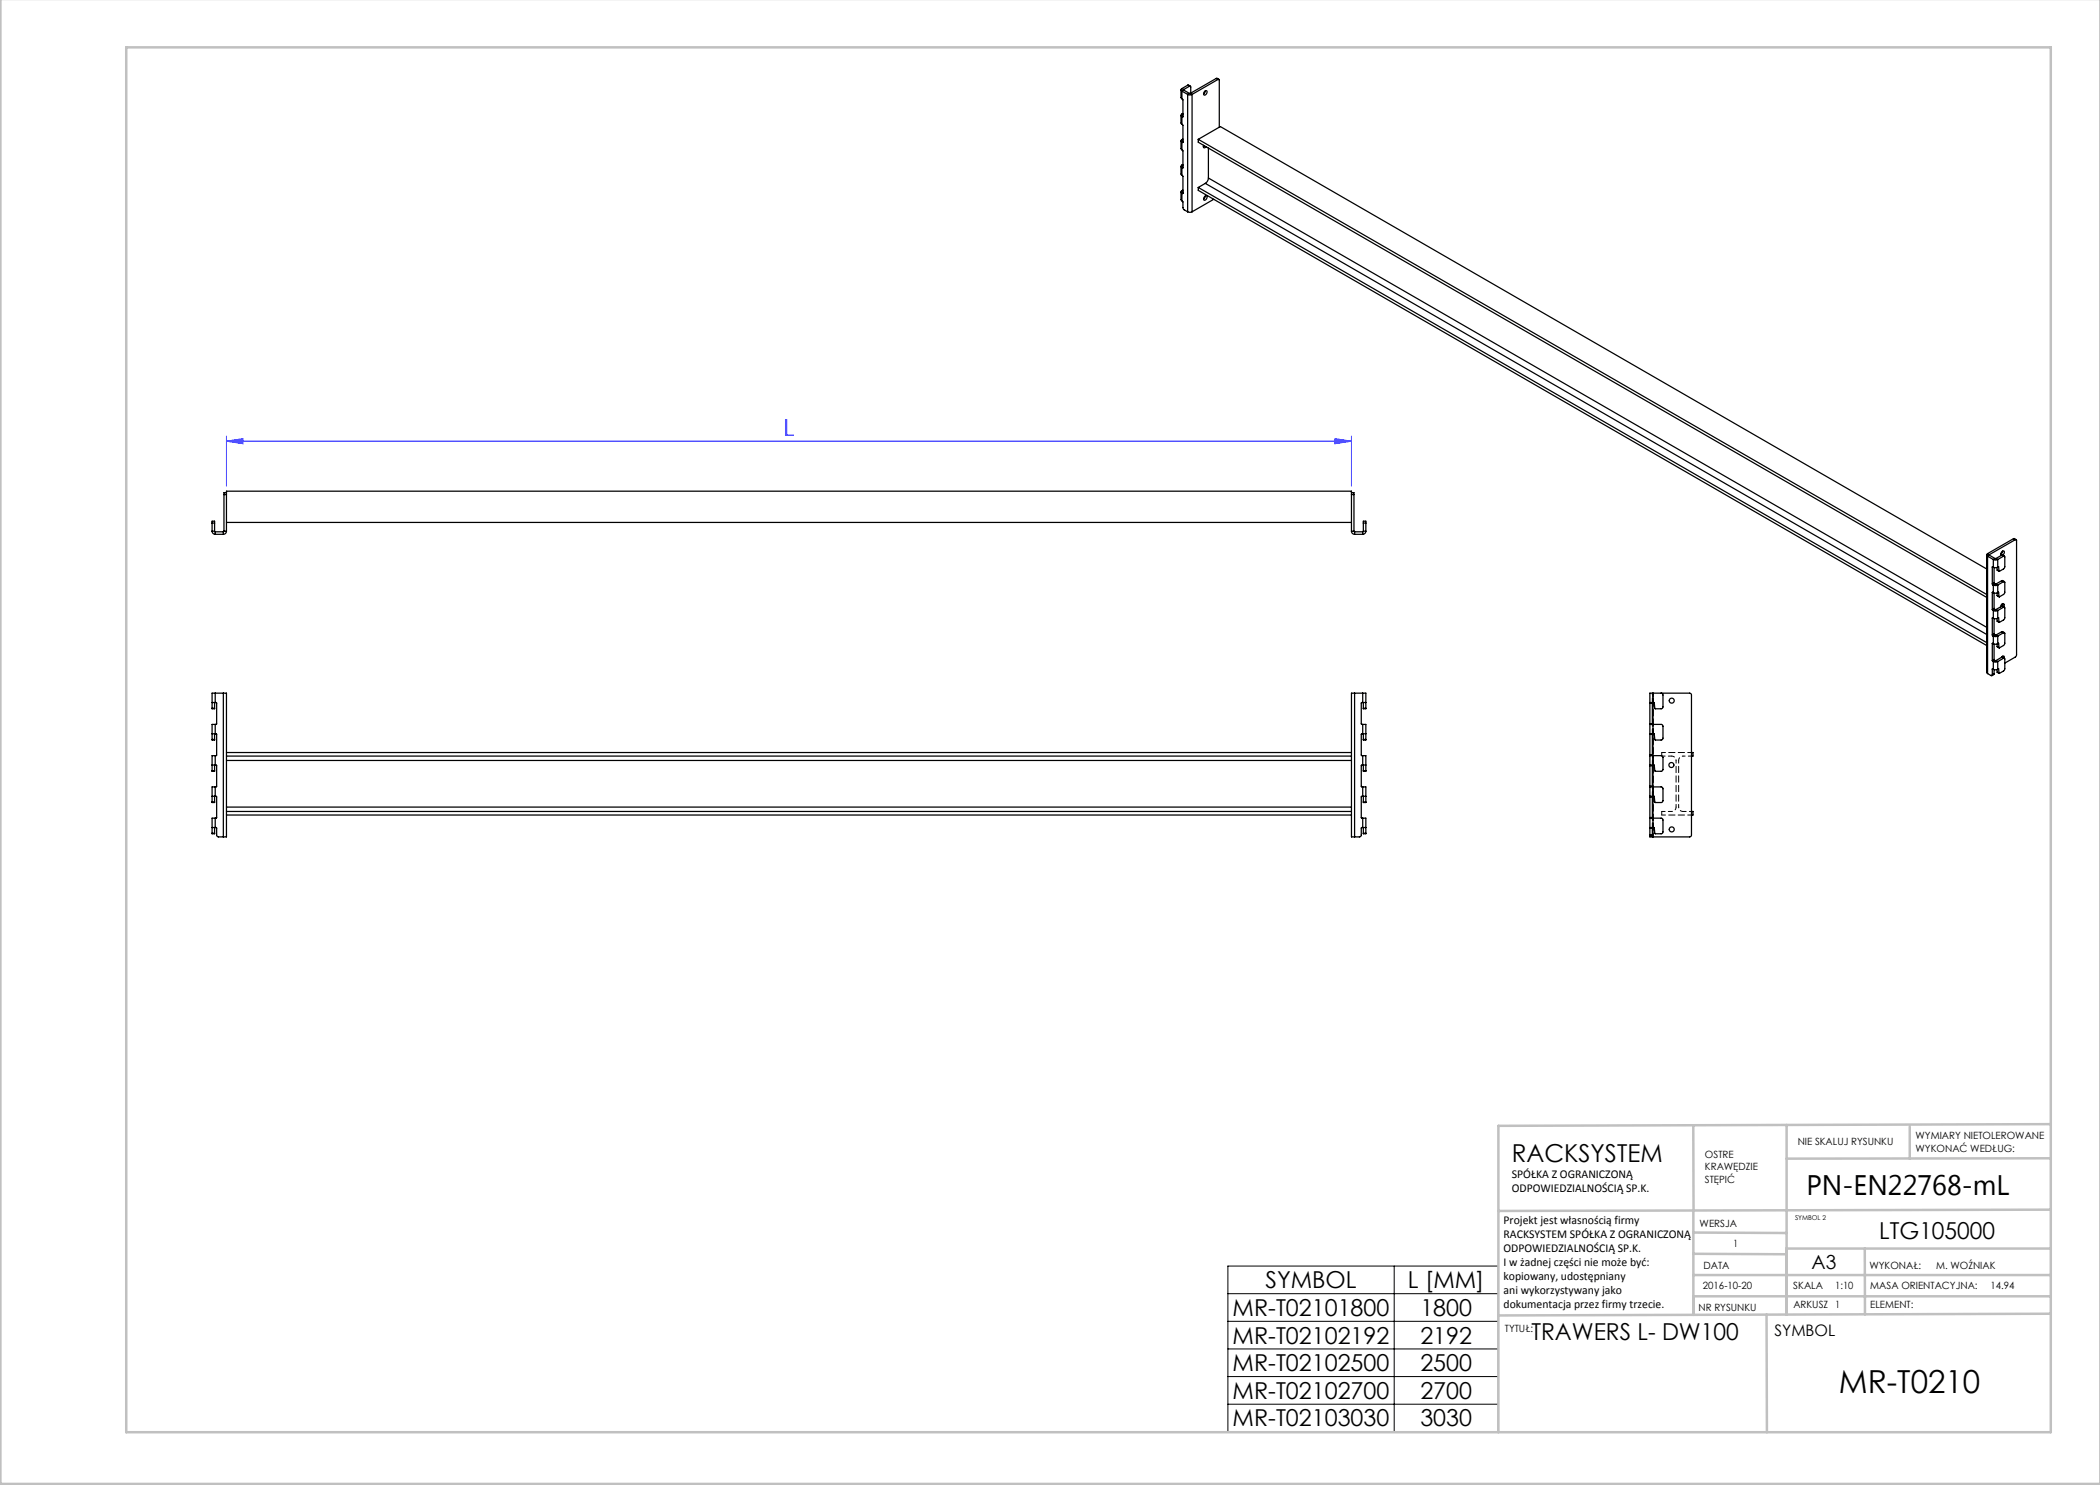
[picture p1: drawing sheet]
<svg xmlns="http://www.w3.org/2000/svg" width="420mm" height="297mm" viewBox="0 0 420 297" stroke-linecap="round" stroke-linejoin="round" font-family="sans-serif">
<path d="M45.3 88.2l3.3-.5v1zM45.3 87.2v10M45.3 88.2h225M267 87.7l3.3 .5-3.3 .5zM270.3 87.2v10" fill="none" stroke="#00f" stroke-width=".2"/>
<path d="M245.6 253.2h54.1v33.2h-54.1zM245.6 258.7h54.1M278.8 253.2v33.2M245.6 264.3h54.1M245.6 269.8h54.1M245.6 275.3h54.1M245.6 280.8h54.1" fill="none" stroke="#000" stroke-width=".2"/>
<g fill="none" stroke="#c0c0c0" stroke-width=".5">
<path d="M.1 -.1v296.9h419.9M25.2 9.5h385v276.9h-385zM338.7 225.2v16.9M357.3 225v37.9M382 225.4v6.3M410.1 224.8l-110.4 .4v61.2M410.1 231.7h-52.8M338.7 259.3h71.5M338.7 255h71.5M338.7 250.8l18.6 .1M338.7 246.5l18.6 .1M338.7 242.1v20.9"/>
<path d="M373 249.7v13.2M410.1 241.9l-110.4 .3M410.2 249.7h-52.9v13.2M353.3 262.9l.1 23.5M410.2 262.7l-110.5 .4"/>
</g>
<path d="M45.3 88.2l3.3-.5v1zM267 87.7l3.3 .5-3.3 .5z" fill="#00f"/>
<g fill="none" stroke="#000" stroke-width=".25">
<path d="M236.2 18v1.5l.2 .3M236.4 19.8l.2 .2v3.3M236.4 17.7a.27 .27 0 0 0-.2 .3 .27 .27 0 0 0 .2 .2M236.4 17.7l.3 .2M236.4 18.2l1.1 .7M236.4 18.2v1.6M236.7 17.9v.1M236.7 18l-.3 .2M236.7 18l1.2 .7M237.5 17l.6 .2M237.5 17l-1.1 .7M237.5 17l.4 .3"/>
<path d="M237.5 18.9l.5 .1 .4-.1M237.5 18.9v23.5M237.9 17.3h.2v1.3M237.9 17.3l-1.2 .6M237.9 18.7h.2M237.9 18.7l-.4 .2M238.1 18.7l.3 .2M238.4 18.9v23.5M240.9 18.3a.27 .27 0 0 1 .4-.1 .27 .27 0 0 1 .1 .4 .35 .35 0 0 1-.3 .4 .35 .35 0 0 1-.4-.2zM241.1 18.2l-.4 .6M243.2 15.7l.6 .2M243.2 15.7l-5.1 3"/>
<path d="M243.2 15.7l.4 .2M243.6 15.9h.2l.1 .1v9.4M243.6 15.9l-5.2 3M236.2 23.1v1.5l.2 .3M236.2 28.2v1.5l.2 .3M236.2 33.3v1.5l.2 .3M236.2 38.4v1.5l.2 .3M236.4 35.1l.2 .2v3.3M236.4 30l.2 .2v3.3M236.4 24.9l.2 .2v3.3M236.4 22.8a.27 .27 0 0 0-.2 .3 .27 .27 0 0 0 .2 .2M236.4 27.9a.27 .27 0 0 0-.2 .3 .27 .27 0 0 0 .2 .2"/>
<path d="M236.4 33a.27 .27 0 0 0-.2 .3 .27 .27 0 0 0 .2 .2M236.4 38.1a.27 .27 0 0 0-.2 .3 .27 .27 0 0 0 .2 .2M236.4 22.8l.2 .1M236.4 27.9l.2 .1M236.4 33l.2 .1M236.4 38.1l.2 .1M236.4 23.3v1.6M236.4 28.4v1.6M236.4 33.5v1.6M236.4 38.6v1.6M236.4 38.6l.1 .1M236.4 33.5l.1 .1"/>
<path d="M236.4 28.4l.1 .1M236.4 23.3l.1 .1M236.6 38.6l-.1 .1M236.6 33.5l-.1 .1M236.6 28.4l-.1 .1M236.6 23.3l-.1 .1M236.6 22.7l-.2 .1M236.6 27.8l-.2 .1M236.6 32.9l-.2 .1M236.6 38l-.2 .1M236.6 23.2l-.2 .1M236.6 28.3l-.2 .1"/>
<path d="M236.6 33.4l-.2 .1M236.6 38.5l-.2 .1M239.7 27.9l157.6 91M239.7 27.9v.5l157.6 91.1M239.7 37.5v.6l157.6 91M239.7 27.9l4.4-2.6 153.2 88.5M239.7 37.5l157.6 91M240.7 29.1a.3 .3 0 0 0 .1 .5 .3 .3 0 0 0 .4-.3M240.9 29.1l-.2 .2M240.9 39.3a.27 .27 0 0 1 .4-.1 .27 .27 0 0 1 .1 .4 .35 .35 0 0 1-.3 .4 .35 .35 0 0 1-.4-.2zM241.1 36.7l-1.4 .8M241.1 36.7l156.2 90.2"/>
<path d="M241.1 39.2l-.4 .6M241.7 35.6l-.2 .6-.4 .5M241.7 29.6v6M241.7 35.6l155.6 89.9M242.7 39.9l-4.3 2.5M236.4 40.2l.2 .2 .1 1.4 .8 .6M237.5 42.4l.5 .1 .4-.1M44.8 98.9h.5M44.8 98.9v7.3M45.3 98.5h-.5v.4M45.3 98.5v.4M45.3 98.5v-.3h225v.3"/>
<path d="M45.3 98.9v7.3M270.3 98.5h.5v.4M270.3 98.5v.4M270.3 98.9v7.3M270.3 98.9h.5M270.8 98.9v7.3M42.4 104.6v-.4h.5v.4M42.4 106.2a.63 .63 0 0 0 .6 .7M42.4 104.6v1.6M42.4 106.2h.5M42.4 104.6h.5M42.9 106.2l.1 .2"/>
<path d="M42.9 104.6v1.6M43 106.4v.5M43 106.9h1.7M43 106.4h1.7M44.7 106.4v.5M44.8 106.2l-.1 .2M44.8 106.2h.5M45.3 106.2a.63 .63 0 0 1-.6 .7M45.3 104.5h225M270.3 106.2a.63 .63 0 0 0 .6 .7M270.3 106.2h.5M270.8 106.2l.1 .2"/>
<path d="M270.9 106.4v.5M270.9 106.9h1.6M270.9 106.4h1.6M272.5 106.4v.5M272.7 104.6v-.4h.5v.4M272.7 106.2l-.2 .2M272.7 104.6v1.6M272.7 106.2h.5M272.7 104.6h.5M273.2 106.2a.63 .63 0 0 1-.7 .7M273.2 104.6v1.6M397.3 111v23.5l.2 .2"/>
<path d="M397.5 110.7a.27 .27 0 0 0-.2 .3 .27 .27 0 0 0 .2 .2M397.5 110.7l.4 .2M397.5 111.2l1.2 .7M397.5 111.2v23.5M397.9 110.9v.1M397.9 111l-.4 .2M397.9 111l1.1 .7M398.5 116.8v.1M398.5 113.4v3.4M398.5 118.5v3.4M398.5 113.4h.1M398.5 118.5h.1"/>
<path d="M398.5 113.4h.2M398.5 116.9l.2 .1M398.5 118.5h.2M398.7 111.9l.4 .1 .4-.1M398.7 113.4l.4 .1 .4-.1M398.7 117l.4 .1 .4-.1M398.7 118.5l.4 .1 .4-.1M398.7 111.9v1.5M398.7 117v1.5M398.8 116.6l.1 .1M398.8 116.6l-.3 .2M398.8 113.5v3.1"/>
<path d="M398.8 118.6v3.1M398.9 116.7l-.4 .2M398.9 116.7l.1 .1M399 111.7h.2M399 116.8h.2M399 111.7l-.3 .2M399 116.8l-.3 .2M399.2 111.7l.3 .2M399.2 116.8l.3 .2M399.4 113.5v.5M399.4 118.6v.5M399.4 114l.4 .3"/>
<path d="M399.4 119.1l.4 .3M399.4 114l.4 .2M399.4 119.1l.4 .2M399.5 111.9v1.5M399.5 117v1.5M399.5 113.4l.2-.1 .1 .9M399.5 118.5l.2-.1 .1 .9M400.2 110.8a.43 .43 0 0 1 .1-.5 .43 .43 0 0 1 .6 .1l-.4 .6M400.2 110.8l.1 .3M400.3 116.1l.6 .2M400.3 111l.4 .2M400.3 111l-1.1 .7"/>
<path d="M400.3 116.1l.4 .2M400.3 116.1l-1.1 .7M400.5 110.2l-.3 .6M400.5 111h-.2M400.5 111l.4 .2M400.7 111.2l.3 .1-.1 2.2-.2 .3-.9 .4M400.7 116.3l.3 .1-.1 2.2-.2 .3-.9 .4M400.7 111.2l-1.2 .7M400.7 116.3l-1.2 .7M402.7 107.7l.5 .2M402.7 107.7l-5.2 3M402.7 107.7l.3 .2"/>
<path d="M403 107.9h.2l.1 .2v22.9l-.3 .4-2 1.2M403 107.9l-5.1 3M43 138.6h-.6v3M43 138.6h1.7M43 138.6v1.9M44.7 138.6h.6v28.8h-.6M44.7 138.6v28.8M270.9 138.6h-.6v28.8h.6M270.9 138.6v28.8M270.9 138.6h1.6M272.5 138.6h.7v3M272.5 138.6v1.9"/>
<path d="M330.6 138.6h-.6v1.9M330.6 138.6h7.3l.3 .1 .1 .3v28.1l-.4 .3h-7.3M330.6 138.6v28.8M332.2 138.6l.3 .1 .1 .3-.1 2.6-1.5 .1-.2-1.2h-.8M397.5 134.7l.7 .4 .3-.1M398.5 121.9v.1M398.5 127v.1M398.5 132.1v.2M398.5 123.6v3.4M398.5 128.7v3.4M398.5 133.8v1.2M398.5 123.6h.1"/>
<path d="M398.5 128.7h.1M398.5 133.8h.1M398.5 122l.2 .1M398.5 123.6h.2M398.5 127.1l.2 .1M398.5 128.7h.2M398.5 132.3h.2M398.5 133.8h.2M398.7 122.1l.4 .1 .4-.1M398.7 123.6l.4 .1 .4-.1M398.7 127.2l.4 .1 .4-.1M398.7 128.7l.4 .2 .4-.2"/>
<path d="M398.7 132.3l.4 .1 .4-.1M398.7 133.8l.4 .2 .4-.2M398.7 122.1v1.5M398.7 127.2v1.5M398.7 132.3v1.5M398.8 121.7l.1 .1M398.8 126.8l.1 .1M398.8 131.9l.1 .1M398.8 134.8l-.4 .3M398.8 123.7v3.1M398.8 128.8v3.1M398.8 133.9v.9"/>
<path d="M398.8 121.7l-.3 .2M398.8 126.8l-.3 .2M398.8 131.9l-.3 .2M398.8 134.8l-.3 .2M398.9 121.8l-.4 .2M398.9 121.8l.1 .1M398.9 126.9l-.4 .2M398.9 126.9l.1 .1M398.9 132l-.4 .3M398.9 132l.1 .1M399 121.9h.2M399 127h.2"/>
<path d="M399 132.1h.2M399 121.9l-.3 .2M399 127l-.3 .2M399 132.1l-.3 .2M399.2 121.9l.3 .2M399.2 127l.3 .2M399.2 132.1l.3 .2M399.4 123.7v.5M399.4 128.8v.5M399.4 133.9v.5M399.4 124.2l.1 .1M399.4 129.3l.4 .3"/>
<path d="M399.4 124.2l.4 .3M399.4 134.4l.4 .3M399.4 129.3l.4 .2M399.5 134.5h.1M399.5 122.1v1.5M399.5 127.2v1.5M399.5 132.3v1.5M399.5 128.7l.2-.1 .1 .9M400.3 131.5a.3 .3 0 0 1 .4-.3 .3 .3 0 0 1 .1 .4M400.3 121.2l.6 .2M400.3 126.3l.6 .2M400.3 131.5l.6 .1"/>
<path d="M400.3 121.2l.4 .2M400.3 121.2l-1.1 .7M400.3 126.3l.4 .3M400.3 126.3l-1.1 .7M400.3 131.5l.4 .2M400.3 131.5l-1.1 .6M400.5 120.8l-.4 .6M400.5 131.2v.2M400.7 121.4h.2l.1 .2-.1 2.2-1.1 .7-.1-1-.2 .1M400.7 126.6h.3l-.1 2.2-.2 .3-.9 .4M400.7 131.7l.2-.1 .1 .2-.1 2.2-1.1 .7-.1-1-.2 .1M400.7 121.4l-1.2 .7"/>
<path d="M400.7 126.6l-1.2 .6M400.7 131.7l-1.2 .6M400.7 121.3a.34 .34 0 0 0 0-.6 .34 .34 0 0 0-.5 .3l-.1 .4M42.4 153h.6M42.4 140.5h.6M42.4 159.3h.6M42.4 146.8h.6M42.4 147.9v.1h.5v-.1M42.4 141.6v.2h.5v-.2M42.4 154.1v.2h.5v-.2M42.4 141.6h.5M42.4 147.9h.5"/>
<path d="M42.4 154.1h.5M42.9 140.5v1.1M42.9 146.8v1.1M42.9 153v1.1M42.9 159.3v1.1M43 159.3l.3 .1v4.1l-.3 .1M43 153l.3 .1v4.2l-.3 .1M43 146.8l.3 .1v4.1l-.3 .1M43 140.5l.3 .1v4.2l-.3 .1M43 151.1h-.6v3M43 157.4h-.6v3M43 144.9h-.6v3"/>
<path d="M43 144.9v1.9M43 151.1v1.9M43 157.4v1.9M45.3 151.2h225M45.3 150.5h225M45.3 152.1h225M272.5 140.5l-.2 .1v4.2l.2 .1M272.5 146.8l-.2 .1v4.1l.2 .1M272.5 153l-.2 .1v4.2l.2 .1M272.5 159.3l-.2 .1v4.1l.2 .1M272.5 140.5h.7M272.5 146.8h.7"/>
<path d="M272.5 144.9h.7v3M272.5 153h.7M272.5 151.1h.7v3M272.5 157.4h.7v3M272.5 159.3h.7M272.5 144.9v1.9M272.5 151.1v1.9M272.5 157.4v1.9M272.7 141.6v.2h.5v-.2M272.7 147.9v.1h.5v-.1M272.7 154.1v.2h.5v-.2M272.7 141.6h.5"/>
<path d="M272.7 140.5v1.1M272.7 146.8v1.1M272.7 153v1.1M272.7 159.3v1.1M272.7 147.9h.5M272.7 154.1h.5M330 151.1l2.5 .1 .1 .3v2.5l-.3 .2h-1.3l-.2-1.2h-.8M330 144.9l2.5 .1 .1 .3v2.5l-.3 .2h-1.3l-.2-1.2h-.8M330 157.4l2.5 .1 .1 .3v2.5l-.3 .2h-1.3l-.2-1.2h-.8M330 146.8v.1M330 153v.1M330 140.5v.1"/>
<path d="M330 144.8v.1M330 151v.1M330 157.3v.1M330 159.3v.1M330 140.6v4.2M330 144.9v1.9M330 146.9v4.1M330 151.1v1.9M330 153.1v4.2M330 157.4v1.9M330 159.4v4.1M330 146.9h.5"/>
<path d="M330 153.1h.5M330 140.6h.5M330 144.8h.5M330 151h.5M330 157.3h.5M330 159.4h.5M330.5 146.8v.1M330.5 153v.1M330.5 140.5v.1M330.5 144.8v.1M330.5 151v.1M330.5 157.3v.1"/>
<path d="M330.5 159.3v.1M330.5 140.6v4.2M330.5 146.9v4.1M330.5 153.1v4.2M330.5 159.4v4.1M338.3 150.5h.3v.7h-.3M42.4 165.5h.6M42.4 160.4v.1h.5v-.1M42.4 166.6v.2h.5v-.2M42.4 160.4h.5M42.4 166.6h.5M42.9 165.5v1.1"/>
<path d="M43 165.5l.3 .1 .1 1.7 1.3 .1M43 163.6h-.6v3M43 163.6v1.9M45.3 162.3h225M45.3 163h225M45.3 161.4h225M272.5 165.5l-.2 .1-.2 1.7-1.2 .1M272.5 165.5h.7M272.5 163.6h.7v3M272.5 163.6v1.9M272.7 160.4v.1h.5v-.1M272.7 166.6v.2h.5v-.2"/>
<path d="M272.7 165.5v1.1M272.7 160.4h.5M272.7 166.6h.5M330 163.6l2.5 .1 .1 .3v2.5l-.3 .2h-1.3l-.2-1.2h-.8M330 165.5v.1M330 163.5v.1M330 167v.4h.5M330 163.6v1.9M330 165.6v1.4M330 165.6h.5M330 163.5h.5M330 167h.5"/>
<path d="M330.5 165.5v.1M330.5 163.5v.1M330.5 167v.4M330.5 167.4h.1M330.5 165.6v1.4M338.3 162.3h.3v.7h-.3"/>
<circle cx="334.3" cy="153" r=".5"/>
<circle cx="334.3" cy="140.1" r=".5"/>
<circle cx="334.3" cy="165.9" r=".5"/>
</g>
<path d="M336.6 151.2h1.7M338.3 162.3h-1.7" fill="none" stroke="#000" stroke-width=".2" stroke-dasharray="1.3 .6" stroke-dashoffset=".8"/>
<path d="M334.3 151.2a.87 .87 0 0 1 .9 .9M335.2 152.1v9.3M335.7 152.1a.88 .88 0 0 1 .9-.9M335.2 161.4a.88 .88 0 0 1-.9 .9M335.7 161.4v-9.3M336.6 162.3a.87 .87 0 0 1-.9-.9" fill="none" stroke="#000" stroke-width=".2" stroke-dasharray="1.3 .6" stroke-dashoffset=".7"/>
<path d="M330.6 138.6v28.8M338.3 150.5h-6M332.3 163h6" fill="none" stroke="#000" stroke-width=".2" stroke-dasharray="1.3 .6" stroke-dashoffset=".5"/>
<path d="M332.3 150.5v.7M332.3 162.3v.7" fill="none" stroke="#000" stroke-width=".2" stroke-dasharray="1.3 .6" stroke-dashoffset=".4"/>
<path d="M332.3 151.2h2M334.3 162.3h-2" fill="none" stroke="#000" stroke-width=".2" stroke-dasharray="1.3 .6" stroke-dashoffset=".6"/>
<path d="M330.5 138.6v1.9M330.6 138.6v1.9M330.5 151.1v1.9M330.5 157.4v1.9M330.5 144.9v1.9M330.6 151.1v1.9M330.6 157.4v1.9M330.6 144.9v1.9M330.5 163.6v1.9M330.6 163.6v1.9" fill="none" stroke="#000" stroke-width=".2" stroke-dasharray="1.3 .6" stroke-dashoffset=".9"/>
<path d="M330 157.3h.5M330 151h.5M330 144.8h.5M330.5 159.4h-.5M330.5 153.1h-.5M330.5 146.9h-.5M330.5 140.6h-.5M330 167h.5M330 163.5h.5M330.5 165.6h-.5" fill="none" stroke="#000" stroke-width=".2" stroke-dasharray="1.3 .6"/>
<text font-size="6.3" x="367.8" y="278.5">MR-T0210</text>
<text font-size="5.6" x="361.3" y="239.1">PN-EN22768-mL</text>
<text font-size="4.9" x="302.4" y="232.4">RACKSYSTEM</text>
<text font-size="4.7" fill="#00f" x="156.7" y="87.2">L</text>
<g font-size="4.7">
<text x="375.8" y="247.8">LTG105000</text>
<text x="253.1" y="257.7">SYMBOL</text>
<text x="281.6" y="257.7">L [MM]</text>
<text x="246.5" y="263.2">MR-T02101800</text>
<text x="284.1" y="263.2">1800</text>
<text x="246.5" y="268.7">MR-T02102192</text>
<text x="284.1" y="268.7">2192</text>
<text x="306.3" y="268.1">TRAWERS L- DW100</text>
<text x="246.5" y="274.2">MR-T02102500</text>
<text x="284.1" y="274.2">2500</text>
<text x="246.5" y="279.8">MR-T02102700</text>
<text x="284.1" y="279.8">2700</text>
<text x="246.5" y="285.3">MR-T02103030</text>
<text x="284.1" y="285.3">3030</text>
</g>
<text font-size="3.9" x="362.3" y="253.8">A3</text>
<text font-size="3.2" x="354.9" y="267.2">SYMBOL</text>
<g font-size="2.4">
<text x="302.4" y="235.6">SPÓŁKA Z OGRANICZONĄ</text>
<text x="302.4" y="238.4">ODPOWIEDZIALNOŚCIĄ SP.K.</text>
<text x="300.7" y="244.7">Projekt jest własnością firmy</text>
<text x="300.7" y="247.5">RACKSYSTEM SPÓŁKA Z OGRANICZONĄ</text>
<text x="300.7" y="250.3">ODPOWIEDZIALNOŚCIĄ SP.K.</text>
<text x="300.7" y="253.1">I w żadnej części nie może być:</text>
<text x="300.7" y="256">kopiowany, udostępniany</text>
<text x="300.7" y="258.8">ani wykorzystywany jako</text>
<text x="300.7" y="261.6">dokumentacja przez firmy trzecie.</text>
</g>
<g font-size="2">
<text x="383.1" y="227.9">WYMIARY NIETOLEROWANE</text>
<text x="341" y="231.6">OSTRE</text>
<text x="359.5" y="228.9">NIE SKALUJ RYSUNKU</text>
<text x="383.1" y="230.4">WYKONAĆ WEDŁUG:</text>
<text x="341" y="234.1">KRAWĘDZIE</text>
<text x="341" y="236.6">STĘPIĆ</text>
<text x="339.9" y="245.4">WERSJA</text>
<text x="346.6" y="249.5">1</text>
<text x="340.6" y="257.7">2016-10-20</text>
<text x="340.7" y="253.8">DATA</text>
<text x="358.7" y="257.7">SKALA</text>
<text x="367" y="257.7">1:10</text>
<text x="373.9" y="253.8">WYKONAŁ:</text>
<text x="374.1" y="257.7">MASA ORIENTACYJNA:</text>
<text x="387.2" y="253.8">M. WOŹNIAK</text>
<text x="398.1" y="257.7">14.94</text>
<text x="339.7" y="262.3">NR RYSUNKU</text>
<text x="358.7" y="261.7">ARKUSZ 1</text>
<text x="374.1" y="261.7">ELEMENT:</text>
<text x="301" y="266.4">TYTUŁ:</text>
</g>
<text font-size="1.3" x="359" y="244">SYMBOL 2</text>
</svg>
